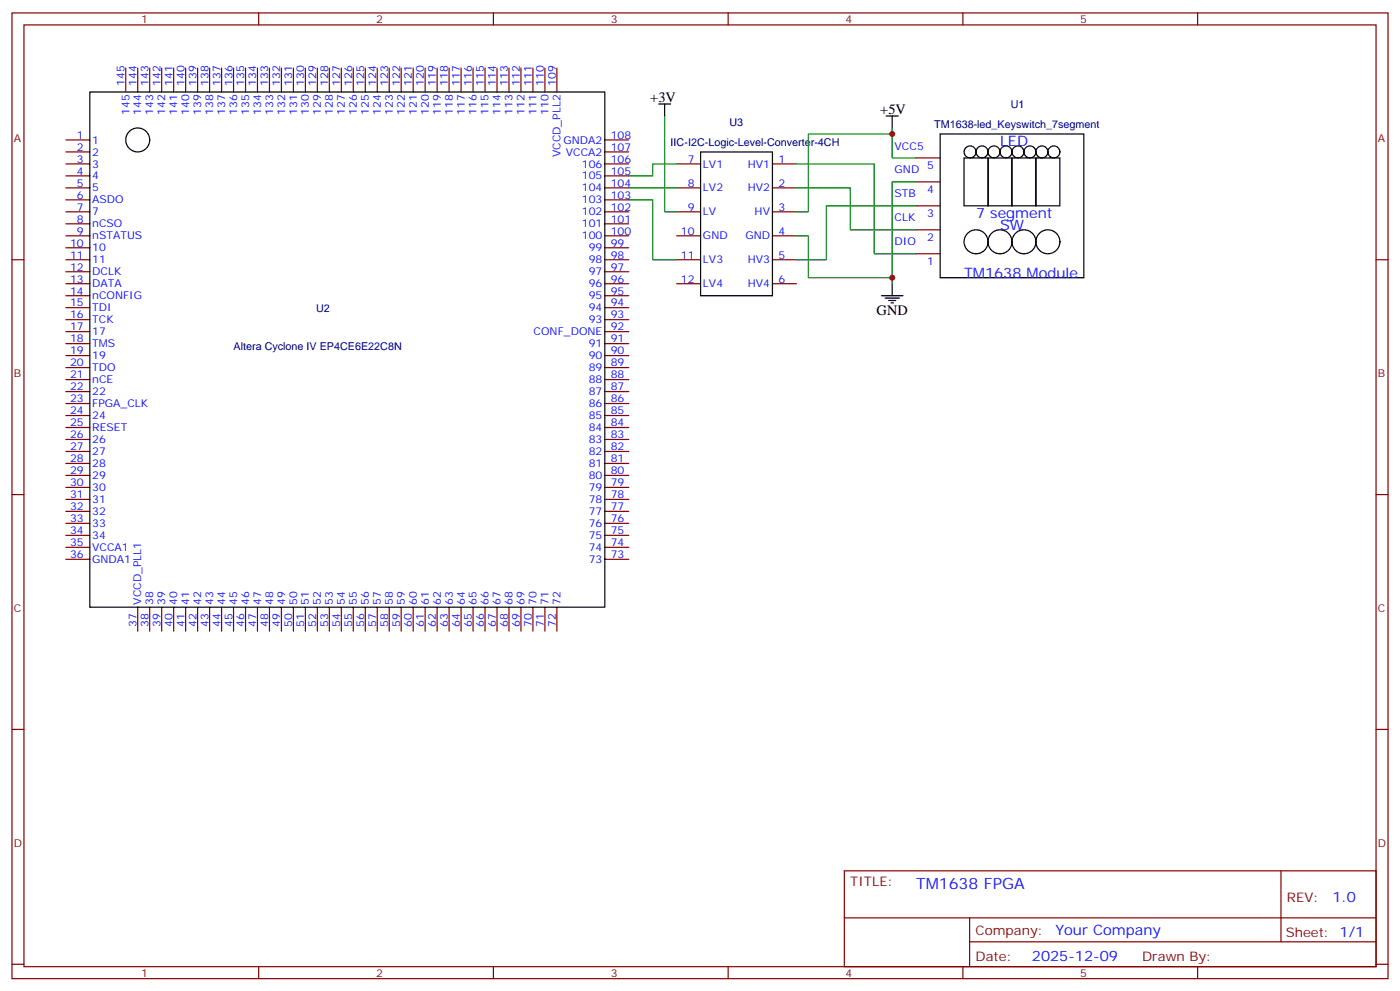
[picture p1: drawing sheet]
<svg xmlns="http://www.w3.org/2000/svg" width="412mm" height="292mm" viewBox="0 0 412 292" stroke-linecap="round" stroke-linejoin="round" font-family="sans-serif">
<g fill="none" stroke="#870000" stroke-width=".35">
<path d="M3.5 3.8h405.4v284.3h-405.4zM7.1 7.3h398.2v277.3h-398.2zM76.2 3.8v3.5M145.3 3.8v3.5M214.5 3.8v3.5M283.6 3.8v3.5M352.8 3.8v3.5M37 20v7.1M40.6 20v7.1M44.1 20v7.1M47.6 20v7.1M51.2 20v7.1"/>
<path d="M54.7 20v7.1M58.2 20v7.1M61.7 20v7.1M65.3 20v7.1M68.8 20v7.1M72.3 20v7.1M75.8 20v7.1M79.4 20v7.1M82.9 20v7.1M86.4 20v7.1M90 20v7.1M93.5 20v7.1"/>
<path d="M97 20v7.1M100.5 20v7.1M104.1 20v7.1M107.6 20v7.1M111.1 20v7.1M114.7 20v7.1M118.2 20v7.1M121.7 20v7.1M125.2 20v7.1M128.8 20v7.1M132.3 20v7.1M135.8 20v7.1"/>
<path d="M139.3 20v7.1M142.9 20v7.1M146.4 20v7.1M149.9 20v7.1M153.5 20v7.1M157 20v7.1M160.5 20v7.1M164 20v7.1M19.4 41.2h7.1M19.4 44.7h7.1M19.4 48.3h7.1M19.4 51.8h7.1"/>
<path d="M19.4 55.3h7.1M19.4 58.8h7.1M178.2 41.2h7M178.2 44.7h7M178.2 48.3h7M178.2 51.8h7M178.2 55.3h7M178.2 58.8h7M199.3 48.3h7.1M199.3 55.3h7.1M227.5 48.3h7.1M227.5 55.3h7.1"/>
<path d="M269.9 46.5h7M269.9 53.6h7M3.5 76.5h3.6M19.4 76.5h7.1M19.4 62.4h7.1M19.4 65.9h7.1M19.4 69.4h7.1M19.4 73h7.1M178.2 76.5h7M178.2 62.4h7M178.2 65.9h7M178.2 69.4h7"/>
<path d="M178.2 73h7M199.3 76.5h7.1M199.3 62.4h7.1M199.3 69.4h7.1M227.5 76.5h7.1M227.5 62.4h7.1M227.5 69.4h7.1M269.9 60.6h7M269.9 67.7h7M269.9 74.7h7M405.3 76.5h3.6M19.4 80h7.1"/>
<path d="M19.4 83.5h7.1M19.4 87.1h7.1M19.4 90.6h7.1M19.4 94.1h7.1M19.4 97.6h7.1M178.2 80h7M178.2 83.5h7M178.2 87.1h7M178.2 90.6h7M178.2 94.1h7M178.2 97.6h7M199.3 83.5h7.1"/>
<path d="M227.5 83.5h7.1M19.4 101.2h7.1M19.4 104.7h7.1M19.4 108.2h7.1M19.4 111.8h7.1M19.4 115.3h7.1M19.4 118.8h7.1M178.2 101.2h7M178.2 104.7h7M178.2 108.2h7M178.2 111.8h7M178.2 115.3h7"/>
<path d="M178.2 118.8h7M19.4 122.3h7.1M19.4 125.9h7.1M19.4 129.4h7.1M19.4 132.9h7.1M19.4 136.5h7.1M19.4 140h7.1M178.2 122.3h7M178.2 125.9h7M178.2 129.4h7M178.2 132.9h7M178.2 136.5h7"/>
<path d="M178.2 140h7M3.5 145.6h3.6M19.4 143.5h7.1M19.4 147h7.1M19.4 150.6h7.1M19.4 154.1h7.1M19.4 157.6h7.1M178.2 143.5h7M178.2 147h7M178.2 150.6h7M178.2 154.1h7M178.2 157.6h7"/>
<path d="M405.3 145.6h3.6M19.4 161.1h7.1M19.4 164.7h7.1M40.6 178.8v7M44.1 178.8v7M47.6 178.8v7M51.2 178.8v7M54.7 178.8v7M58.2 178.8v7M61.7 178.8v7M65.3 178.8v7M68.8 178.8v7"/>
<path d="M72.3 178.8v7M75.8 178.8v7M79.4 178.8v7M82.9 178.8v7M86.4 178.8v7M90 178.8v7M93.5 178.8v7M97 178.8v7M100.5 178.8v7M104.1 178.8v7M107.6 178.8v7M111.1 178.8v7"/>
<path d="M114.7 178.8v7M118.2 178.8v7M121.7 178.8v7M125.2 178.8v7M128.8 178.8v7M132.3 178.8v7M135.8 178.8v7M139.3 178.8v7M142.9 178.8v7M146.4 178.8v7M149.9 178.8v7M153.5 178.8v7"/>
<path d="M157 178.8v7M160.5 178.8v7M164 178.8v7M178.2 161.1h7M178.2 164.7h7M3.5 214.8h3.6M405.3 214.8h3.6M248.7 256.4h156.6v28.2h-156.6zM377.3 256.4v20.9M248.7 270.2h156.5M285.6 277.3h119.6M285.6 270.2v14.2"/>
<path d="M3.5 283.9h3.6M76.2 284.6v3.5M145.3 284.6v3.5M214.5 284.6v3.5M283.6 284.6v3.5M352.8 284.6v3.5M405.3 283.9h3.6"/>
</g>
<g fill="none" stroke="#000" stroke-width=".35">
<path d="M26.5 27.1h151.7v151.7h-151.7zM194 30.6h3.6M195.8 30.6v3.5M261.1 34.1h3.5M262.8 34.1v3.6M276.9 39.4h42.4v42.4h-42.4zM206.4 44.7h21.1v42.4h-21.1zM284 46.5h7v14.1h-7zM291 46.5h7.1v14.1h-7.1zM298.1 46.5h7.1v14.1h-7.1zM305.2 46.5h7v14.1h-7zM259.6 87.1h6.4"/>
<path d="M260.7 87.8h4.2M261.8 88.5h2.1M262.5 89.2h.7M262.8 83.5v3.6"/>
<circle cx="40.6" cy="41.2" r="3.5"/>
<circle cx="285.7" cy="44.7" r="1.76"/>
<circle cx="289.3" cy="44.7" r="1.76"/>
<circle cx="292.8" cy="44.7" r="1.76"/>
<circle cx="296.3" cy="44.7" r="1.76"/>
<circle cx="299.9" cy="44.7" r="1.76"/>
<circle cx="303.4" cy="44.7" r="1.76"/>
<circle cx="306.9" cy="44.7" r="1.76"/>
<circle cx="310.4" cy="44.7" r="1.76"/>
<circle cx="287.5" cy="71.2" r="3.5"/>
<circle cx="294.6" cy="71.2" r="3.5"/>
<circle cx="301.6" cy="71.2" r="3.5"/>
<circle cx="308.7" cy="71.2" r="3.5"/>
</g>
<path d="M195.8 34.1v28.3h3.5M262.8 37.7v8.8h7.1M262.8 39.4h-24.7v23h-3.5M185.2 58.8h7.1v17.7h7M185.2 55.3h14.1M199.3 48.3h-7v3.5h-7.1M234.6 55.3h15.9v12.4h19.4M234.6 48.3h22.9v26.4h12.4M269.9 53.6h-7.1v29.9M234.6 69.4h3.5v12.4h24.7M269.9 60.6h-26.5v15.9h-8.8" fill="none" stroke="#008700" stroke-width=".35"/>
<g fill="#c00">
<circle cx="262.8" cy="39.4" r=".88"/>
<circle cx="262.8" cy="81.8" r=".88"/>
</g>
<text font-size="4.6" fill="#00f" x="269.9" y="261.7">TM1638 FPGA</text>
<g font-size="4.2">
<text x="191.6" y="29.9">+3V</text>
<text x="259.3" y="33.4">+5V</text>
<text x="258.2" y="92.7">GND</text>
</g>
<g font-size="4.2" fill="#00f">
<text x="294.6" y="43">LED</text>
<text x="287.5" y="64.1">7 segment</text>
<text x="294.6" y="67.7">SW</text>
<text x="284" y="81.8">TM1638 Module</text>
<text x="392.5" y="265.7">1.0</text>
<text x="310.9" y="275.2">Your Company</text>
<text x="304" y="283">2025-12-09</text>
</g>
<g font-size="3.9" fill="#800">
<text x="250.5" y="261">TITLE:</text>
<text x="379.1" y="265.7">REV:</text>
<text x="287.4" y="275.2">Company:</text>
<text x="378.7" y="275.8">Sheet: 1/1</text>
<text x="287.4" y="282.9">Date:</text>
<text x="336.4" y="282.9">Drawn By:</text>
</g>
<g font-size="3.2" fill="#800">
<text x="41.6" y="6.8">1</text>
<text x="110.8" y="6.8">2</text>
<text x="179.9" y="6.8">3</text>
<text x="249.1" y="6.8">4</text>
<text x="318.2" y="6.8">5</text>
<text x="4.1" y="41.9">A</text>
<text x="405.9" y="41.9">A</text>
<text x="4.1" y="111.1">B</text>
<text x="405.9" y="111.1">B</text>
<text x="4.1" y="180.2">C</text>
<text x="405.9" y="180.2">C</text>
<text x="4.1" y="249.3">D</text>
<text x="405.9" y="249.3">D</text>
<text x="41.6" y="287.6">1</text>
<text x="110.8" y="287.6">2</text>
<text x="179.9" y="287.6">3</text>
<text x="249.1" y="287.6">4</text>
<text x="318.2" y="287.6">5</text>
</g>
<g font-size="3.2" fill="#00f">
<text x="36.7" y="25.3" transform="rotate(-90 36.7 25.3)">145</text>
<text x="40.2" y="25.3" transform="rotate(-90 40.2 25.3)">144</text>
<text x="43.7" y="25.3" transform="rotate(-90 43.7 25.3)">143</text>
<text x="47.3" y="25.3" transform="rotate(-90 47.3 25.3)">142</text>
<text x="50.8" y="25.3" transform="rotate(-90 50.8 25.3)">141</text>
<text x="54.3" y="25.3" transform="rotate(-90 54.3 25.3)">140</text>
<text x="57.9" y="25.3" transform="rotate(-90 57.9 25.3)">139</text>
<text x="61.4" y="25.3" transform="rotate(-90 61.4 25.3)">138</text>
<text x="64.9" y="25.3" transform="rotate(-90 64.9 25.3)">137</text>
<text x="68.4" y="25.3" transform="rotate(-90 68.4 25.3)">136</text>
<text x="72" y="25.3" transform="rotate(-90 72 25.3)">135</text>
<text x="75.5" y="25.3" transform="rotate(-90 75.5 25.3)">134</text>
<text x="79" y="25.3" transform="rotate(-90 79 25.3)">133</text>
<text x="82.5" y="25.3" transform="rotate(-90 82.5 25.3)">132</text>
<text x="86.1" y="25.3" transform="rotate(-90 86.1 25.3)">131</text>
<text x="89.6" y="25.3" transform="rotate(-90 89.6 25.3)">130</text>
<text x="93.1" y="25.3" transform="rotate(-90 93.1 25.3)">129</text>
<text x="96.7" y="25.3" transform="rotate(-90 96.7 25.3)">128</text>
<text x="100.2" y="25.3" transform="rotate(-90 100.2 25.3)">127</text>
<text x="103.7" y="25.3" transform="rotate(-90 103.7 25.3)">126</text>
<text x="107.2" y="25.3" transform="rotate(-90 107.2 25.3)">125</text>
<text x="110.8" y="25.3" transform="rotate(-90 110.8 25.3)">124</text>
<text x="114.3" y="25.3" transform="rotate(-90 114.3 25.3)">123</text>
<text x="117.8" y="25.3" transform="rotate(-90 117.8 25.3)">122</text>
<text x="121.4" y="25.3" transform="rotate(-90 121.4 25.3)">121</text>
<text x="124.9" y="25.3" transform="rotate(-90 124.9 25.3)">120</text>
<text x="128.4" y="25.3" transform="rotate(-90 128.4 25.3)">119</text>
<text x="131.9" y="25.3" transform="rotate(-90 131.9 25.3)">118</text>
<text x="135.5" y="25.3" transform="rotate(-90 135.5 25.3)">117</text>
<text x="139" y="25.3" transform="rotate(-90 139 25.3)">116</text>
<text x="142.5" y="25.3" transform="rotate(-90 142.5 25.3)">115</text>
<text x="146" y="25.3" transform="rotate(-90 146 25.3)">114</text>
<text x="149.6" y="25.3" transform="rotate(-90 149.6 25.3)">113</text>
<text x="153.1" y="25.3" transform="rotate(-90 153.1 25.3)">112</text>
<text x="156.6" y="25.3" transform="rotate(-90 156.6 25.3)">111</text>
<text x="160.2" y="25.3" transform="rotate(-90 160.2 25.3)">110</text>
<text x="163.7" y="25.3" transform="rotate(-90 163.7 25.3)">109</text>
<text x="38.1" y="33.8" transform="rotate(-90 38.1 33.8)">145</text>
<text x="41.6" y="33.8" transform="rotate(-90 41.6 33.8)">144</text>
<text x="45.2" y="33.8" transform="rotate(-90 45.2 33.8)">143</text>
<text x="48.7" y="33.8" transform="rotate(-90 48.7 33.8)">142</text>
<text x="52.2" y="33.8" transform="rotate(-90 52.2 33.8)">141</text>
<text x="55.7" y="33.8" transform="rotate(-90 55.7 33.8)">140</text>
<text x="59.3" y="33.8" transform="rotate(-90 59.3 33.8)">139</text>
<text x="62.8" y="33.8" transform="rotate(-90 62.8 33.8)">138</text>
<text x="66.3" y="33.8" transform="rotate(-90 66.3 33.8)">137</text>
<text x="69.8" y="33.8" transform="rotate(-90 69.8 33.8)">136</text>
<text x="73.4" y="33.8" transform="rotate(-90 73.4 33.8)">135</text>
<text x="76.9" y="33.8" transform="rotate(-90 76.9 33.8)">134</text>
<text x="80.4" y="33.8" transform="rotate(-90 80.4 33.8)">133</text>
<text x="84" y="33.8" transform="rotate(-90 84 33.8)">132</text>
<text x="87.5" y="33.8" transform="rotate(-90 87.5 33.8)">131</text>
<text x="91" y="33.8" transform="rotate(-90 91 33.8)">130</text>
<text x="94.5" y="33.8" transform="rotate(-90 94.5 33.8)">129</text>
<text x="98.1" y="33.8" transform="rotate(-90 98.1 33.8)">128</text>
<text x="101.6" y="33.8" transform="rotate(-90 101.6 33.8)">127</text>
<text x="105.1" y="33.8" transform="rotate(-90 105.1 33.8)">126</text>
<text x="108.7" y="33.8" transform="rotate(-90 108.7 33.8)">125</text>
<text x="112.2" y="33.8" transform="rotate(-90 112.2 33.8)">124</text>
<text x="115.7" y="33.8" transform="rotate(-90 115.7 33.8)">123</text>
<text x="119.2" y="33.8" transform="rotate(-90 119.2 33.8)">122</text>
<text x="122.8" y="33.8" transform="rotate(-90 122.8 33.8)">121</text>
<text x="126.3" y="33.8" transform="rotate(-90 126.3 33.8)">120</text>
<text x="129.8" y="33.8" transform="rotate(-90 129.8 33.8)">119</text>
<text x="133.3" y="33.8" transform="rotate(-90 133.3 33.8)">118</text>
<text x="136.9" y="33.8" transform="rotate(-90 136.9 33.8)">117</text>
<text x="140.4" y="33.8" transform="rotate(-90 140.4 33.8)">116</text>
<text x="143.9" y="33.8" transform="rotate(-90 143.9 33.8)">115</text>
<text x="147.5" y="33.8" transform="rotate(-90 147.5 33.8)">114</text>
<text x="151" y="33.8" transform="rotate(-90 151 33.8)">113</text>
<text x="154.5" y="33.8" transform="rotate(-90 154.5 33.8)">112</text>
<text x="158" y="33.8" transform="rotate(-90 158 33.8)">111</text>
<text x="161.6" y="33.8" transform="rotate(-90 161.6 33.8)">110</text>
<text x="22.7" y="40.9">1</text>
<text x="179.9" y="40.9">108</text>
<text x="22.7" y="44.4">2</text>
<text x="22.7" y="47.9">3</text>
<text x="27.2" y="42.3">1</text>
<text x="27.2" y="45.8">2</text>
<text x="165.1" y="46.3" transform="rotate(-90 165.1 46.3)">VCCD_PLL2</text>
<text x="166" y="42.3">GNDA2</text>
<text x="166.7" y="45.8">VCCA2</text>
<text x="179.9" y="47.9">106</text>
<text x="179.9" y="44.4">107</text>
<text x="202.6" y="47.9">7</text>
<text x="229.3" y="47.9">1</text>
<text x="263.5" y="44">VCC5</text>
<text x="22.7" y="51.4">4</text>
<text x="27.2" y="49.3">3</text>
<text x="27.2" y="52.8">4</text>
<text x="171.4" y="52.8">105</text>
<text x="171.4" y="49.3">106</text>
<text x="179.9" y="51.4">105</text>
<text x="207.1" y="49.3">LV1</text>
<text x="220.3" y="49.3">HV1</text>
<text x="263.5" y="51.1">GND</text>
<text x="273.1" y="49.7">5</text>
<text x="22.7" y="55">5</text>
<text x="22.7" y="58.5">6</text>
<text x="27.2" y="56.4">5</text>
<text x="27.2" y="59.9">ASDO</text>
<text x="171.4" y="59.9">103</text>
<text x="171.4" y="56.4">104</text>
<text x="179.9" y="58.5">103</text>
<text x="179.9" y="55">104</text>
<text x="202.6" y="55">8</text>
<text x="207.1" y="56.4">LV2</text>
<text x="220.3" y="56.4">HV2</text>
<text x="229.3" y="55">2</text>
<text x="263.5" y="58.1">STB</text>
<text x="273.1" y="56.7">4</text>
<text x="22.7" y="62">7</text>
<text x="22.7" y="65.5">8</text>
<text x="27.2" y="63.4">7</text>
<text x="171.4" y="63.4">102</text>
<text x="179.9" y="65.5">101</text>
<text x="179.9" y="62">102</text>
<text x="202.6" y="62">9</text>
<text x="207.1" y="63.4">LV</text>
<text x="222.3" y="63.4">HV</text>
<text x="229.3" y="62">3</text>
<text x="263.5" y="65.2">CLK</text>
<text x="273.1" y="63.8">3</text>
<text x="22.7" y="69.1">9</text>
<text x="27.2" y="67">nCSO</text>
<text x="27.2" y="70.5">nSTATUS</text>
<text x="171.4" y="70.5">100</text>
<text x="171.4" y="67">101</text>
<text x="179.9" y="69.1">100</text>
<text x="200.6" y="69.1">10</text>
<text x="207.1" y="70.5">GND</text>
<text x="219.6" y="70.5">GND</text>
<text x="229.3" y="69.1">4</text>
<text x="273.1" y="70.8">2</text>
<text x="20.7" y="72.6">10</text>
<text x="20.7" y="76.1">11</text>
<text x="27.2" y="74">10</text>
<text x="27.2" y="77.5">11</text>
<text x="173.4" y="77.5">98</text>
<text x="173.4" y="74">99</text>
<text x="179.9" y="76.1">98</text>
<text x="179.9" y="72.6">99</text>
<text x="200.6" y="76.1">11</text>
<text x="207.1" y="77.5">LV3</text>
<text x="220.3" y="77.5">HV3</text>
<text x="229.3" y="76.1">5</text>
<text x="263.5" y="72.2">DIO</text>
<text x="273.1" y="77.9">1</text>
<text x="20.7" y="79.7">12</text>
<text x="20.7" y="83.2">13</text>
<text x="27.2" y="81.1">DCLK</text>
<text x="173.4" y="81.1">97</text>
<text x="179.9" y="83.2">96</text>
<text x="179.9" y="79.7">97</text>
<text x="200.6" y="83.2">12</text>
<text x="229.3" y="83.2">6</text>
<text x="20.7" y="86.7">14</text>
<text x="27.2" y="84.6">DATA</text>
<text x="27.2" y="88.1">nCONFIG</text>
<text x="173.4" y="88.1">95</text>
<text x="173.4" y="84.6">96</text>
<text x="179.9" y="86.7">95</text>
<text x="207.1" y="84.6">LV4</text>
<text x="220.3" y="84.6">HV4</text>
<text x="20.7" y="90.2">15</text>
<text x="20.7" y="93.8">16</text>
<text x="27.2" y="91.7">TDI</text>
<text x="27.2" y="95.2">TCK</text>
<text x="173.4" y="95.2">93</text>
<text x="173.4" y="91.7">94</text>
<text x="179.9" y="93.8">93</text>
<text x="179.9" y="90.2">94</text>
<text x="20.7" y="97.3">17</text>
<text x="20.7" y="100.8">18</text>
<text x="27.2" y="98.7">17</text>
<text x="157.2" y="98.7">CONF_DONE</text>
<text x="179.9" y="100.8">91</text>
<text x="179.9" y="97.3">92</text>
<text x="20.7" y="104.4">19</text>
<text x="20.7" y="107.9">20</text>
<text x="27.2" y="102.2">TMS</text>
<text x="27.2" y="105.8">19</text>
<text x="173.4" y="105.8">90</text>
<text x="173.4" y="102.2">91</text>
<text x="179.9" y="107.9">89</text>
<text x="179.9" y="104.4">90</text>
<text x="20.7" y="111.4">21</text>
<text x="27.2" y="109.3">TDO</text>
<text x="27.2" y="112.8">nCE</text>
<text x="173.4" y="112.8">88</text>
<text x="173.4" y="109.3">89</text>
<text x="179.9" y="111.4">88</text>
<text x="20.7" y="114.9">22</text>
<text x="20.7" y="118.5">23</text>
<text x="27.2" y="116.3">22</text>
<text x="27.2" y="119.9">FPGA_CLK</text>
<text x="173.4" y="119.9">86</text>
<text x="173.4" y="116.3">87</text>
<text x="179.9" y="118.5">86</text>
<text x="179.9" y="114.9">87</text>
<text x="20.7" y="122">24</text>
<text x="20.7" y="125.5">25</text>
<text x="27.2" y="123.4">24</text>
<text x="173.4" y="123.4">85</text>
<text x="179.9" y="125.5">84</text>
<text x="179.9" y="122">85</text>
<text x="20.7" y="129">26</text>
<text x="27.2" y="126.9">RESET</text>
<text x="27.2" y="130.5">26</text>
<text x="173.4" y="130.5">83</text>
<text x="173.4" y="126.9">84</text>
<text x="179.9" y="129">83</text>
<text x="20.7" y="132.6">27</text>
<text x="20.7" y="136.1">28</text>
<text x="27.2" y="134">27</text>
<text x="27.2" y="137.5">28</text>
<text x="173.4" y="137.5">81</text>
<text x="173.4" y="134">82</text>
<text x="179.9" y="136.1">81</text>
<text x="179.9" y="132.6">82</text>
<text x="20.7" y="139.6">29</text>
<text x="20.7" y="143.2">30</text>
<text x="27.2" y="141">29</text>
<text x="173.4" y="141">80</text>
<text x="179.9" y="143.2">79</text>
<text x="179.9" y="139.6">80</text>
<text x="20.7" y="146.7">31</text>
<text x="27.2" y="144.6">30</text>
<text x="27.2" y="148.1">31</text>
<text x="173.4" y="148.1">78</text>
<text x="173.4" y="144.6">79</text>
<text x="179.9" y="146.7">78</text>
<text x="20.7" y="150.2">32</text>
<text x="20.7" y="153.7">33</text>
<text x="27.2" y="151.6">32</text>
<text x="27.2" y="155.2">33</text>
<text x="173.4" y="155.2">76</text>
<text x="173.4" y="151.6">77</text>
<text x="179.9" y="153.7">76</text>
<text x="179.9" y="150.2">77</text>
<text x="20.7" y="157.3">34</text>
<text x="20.7" y="160.8">35</text>
<text x="27.2" y="158.7">34</text>
<text x="173.4" y="158.7">75</text>
<text x="179.9" y="160.8">74</text>
<text x="179.9" y="157.3">75</text>
<text x="20.7" y="164.3">36</text>
<text x="27.2" y="162.2">VCCA1</text>
<text x="27.2" y="165.7">GNDA1</text>
<text x="173.4" y="165.7">73</text>
<text x="173.4" y="162.2">74</text>
<text x="179.9" y="164.3">73</text>
<text x="41.6" y="178.1" transform="rotate(-90 41.6 178.1)">VCCD_PLL1</text>
<text x="45.2" y="178.1" transform="rotate(-90 45.2 178.1)">38</text>
<text x="48.7" y="178.1" transform="rotate(-90 48.7 178.1)">39</text>
<text x="52.2" y="178.1" transform="rotate(-90 52.2 178.1)">40</text>
<text x="55.7" y="178.1" transform="rotate(-90 55.7 178.1)">41</text>
<text x="59.3" y="178.1" transform="rotate(-90 59.3 178.1)">42</text>
<text x="62.8" y="178.1" transform="rotate(-90 62.8 178.1)">43</text>
<text x="66.3" y="178.1" transform="rotate(-90 66.3 178.1)">44</text>
<text x="69.8" y="178.1" transform="rotate(-90 69.8 178.1)">45</text>
<text x="73.4" y="178.1" transform="rotate(-90 73.4 178.1)">46</text>
<text x="76.9" y="178.1" transform="rotate(-90 76.9 178.1)">47</text>
<text x="80.4" y="178.1" transform="rotate(-90 80.4 178.1)">48</text>
<text x="84" y="178.1" transform="rotate(-90 84 178.1)">49</text>
<text x="87.5" y="178.1" transform="rotate(-90 87.5 178.1)">50</text>
<text x="91" y="178.1" transform="rotate(-90 91 178.1)">51</text>
<text x="94.5" y="178.1" transform="rotate(-90 94.5 178.1)">52</text>
<text x="98.1" y="178.1" transform="rotate(-90 98.1 178.1)">53</text>
<text x="101.6" y="178.1" transform="rotate(-90 101.6 178.1)">54</text>
<text x="105.1" y="178.1" transform="rotate(-90 105.1 178.1)">55</text>
<text x="108.7" y="178.1" transform="rotate(-90 108.7 178.1)">56</text>
<text x="112.2" y="178.1" transform="rotate(-90 112.2 178.1)">57</text>
<text x="115.7" y="178.1" transform="rotate(-90 115.7 178.1)">58</text>
<text x="119.2" y="178.1" transform="rotate(-90 119.2 178.1)">59</text>
<text x="122.8" y="178.1" transform="rotate(-90 122.8 178.1)">60</text>
<text x="126.3" y="178.1" transform="rotate(-90 126.3 178.1)">61</text>
<text x="129.8" y="178.1" transform="rotate(-90 129.8 178.1)">62</text>
<text x="133.3" y="178.1" transform="rotate(-90 133.3 178.1)">63</text>
<text x="136.9" y="178.1" transform="rotate(-90 136.9 178.1)">64</text>
<text x="140.4" y="178.1" transform="rotate(-90 140.4 178.1)">65</text>
<text x="143.9" y="178.1" transform="rotate(-90 143.9 178.1)">66</text>
<text x="147.5" y="178.1" transform="rotate(-90 147.5 178.1)">67</text>
<text x="151" y="178.1" transform="rotate(-90 151 178.1)">68</text>
<text x="154.5" y="178.1" transform="rotate(-90 154.5 178.1)">69</text>
<text x="158" y="178.1" transform="rotate(-90 158 178.1)">70</text>
<text x="161.6" y="178.1" transform="rotate(-90 161.6 178.1)">71</text>
<text x="165.1" y="178.1" transform="rotate(-90 165.1 178.1)">72</text>
<text x="40.2" y="184.6" transform="rotate(-90 40.2 184.6)">37</text>
<text x="43.7" y="184.6" transform="rotate(-90 43.7 184.6)">38</text>
<text x="47.3" y="184.6" transform="rotate(-90 47.3 184.6)">39</text>
<text x="50.8" y="184.6" transform="rotate(-90 50.8 184.6)">40</text>
<text x="54.3" y="184.6" transform="rotate(-90 54.3 184.6)">41</text>
<text x="57.9" y="184.6" transform="rotate(-90 57.9 184.6)">42</text>
<text x="61.4" y="184.6" transform="rotate(-90 61.4 184.6)">43</text>
<text x="64.9" y="184.6" transform="rotate(-90 64.9 184.6)">44</text>
<text x="68.4" y="184.6" transform="rotate(-90 68.4 184.6)">45</text>
<text x="72" y="184.6" transform="rotate(-90 72 184.6)">46</text>
<text x="75.5" y="184.6" transform="rotate(-90 75.5 184.6)">47</text>
<text x="79" y="184.6" transform="rotate(-90 79 184.6)">48</text>
<text x="82.5" y="184.6" transform="rotate(-90 82.5 184.6)">49</text>
<text x="86.1" y="184.6" transform="rotate(-90 86.1 184.6)">50</text>
<text x="89.6" y="184.6" transform="rotate(-90 89.6 184.6)">51</text>
<text x="93.1" y="184.6" transform="rotate(-90 93.1 184.6)">52</text>
<text x="96.7" y="184.6" transform="rotate(-90 96.7 184.6)">53</text>
<text x="100.2" y="184.6" transform="rotate(-90 100.2 184.6)">54</text>
<text x="103.7" y="184.6" transform="rotate(-90 103.7 184.6)">55</text>
<text x="107.2" y="184.6" transform="rotate(-90 107.2 184.6)">56</text>
<text x="110.8" y="184.6" transform="rotate(-90 110.8 184.6)">57</text>
<text x="114.3" y="184.6" transform="rotate(-90 114.3 184.6)">58</text>
<text x="117.8" y="184.6" transform="rotate(-90 117.8 184.6)">59</text>
<text x="121.4" y="184.6" transform="rotate(-90 121.4 184.6)">60</text>
<text x="124.9" y="184.6" transform="rotate(-90 124.9 184.6)">61</text>
<text x="128.4" y="184.6" transform="rotate(-90 128.4 184.6)">62</text>
<text x="131.9" y="184.6" transform="rotate(-90 131.9 184.6)">63</text>
<text x="135.5" y="184.6" transform="rotate(-90 135.5 184.6)">64</text>
<text x="139" y="184.6" transform="rotate(-90 139 184.6)">65</text>
<text x="142.5" y="184.6" transform="rotate(-90 142.5 184.6)">66</text>
<text x="146" y="184.6" transform="rotate(-90 146 184.6)">67</text>
<text x="149.6" y="184.6" transform="rotate(-90 149.6 184.6)">68</text>
<text x="153.1" y="184.6" transform="rotate(-90 153.1 184.6)">69</text>
<text x="156.6" y="184.6" transform="rotate(-90 156.6 184.6)">70</text>
<text x="160.2" y="184.6" transform="rotate(-90 160.2 184.6)">71</text>
<text x="163.7" y="184.6" transform="rotate(-90 163.7 184.6)">72</text>
</g>
<g font-size="3.2" fill="#000080">
<text x="297.8" y="31.8">U1</text>
<text x="214.9" y="37">U3</text>
<text x="275.2" y="37.7">TM1638-led_Keyswitch_7segment</text>
<text x="197.6" y="43">IIC-I2C-Logic-Level-Converter-4CH</text>
<text x="93.1" y="91.7">U2</text>
<text x="68.8" y="102.9">Altera Cyclone IV EP4CE6E22C8N</text>
</g>
</svg>
